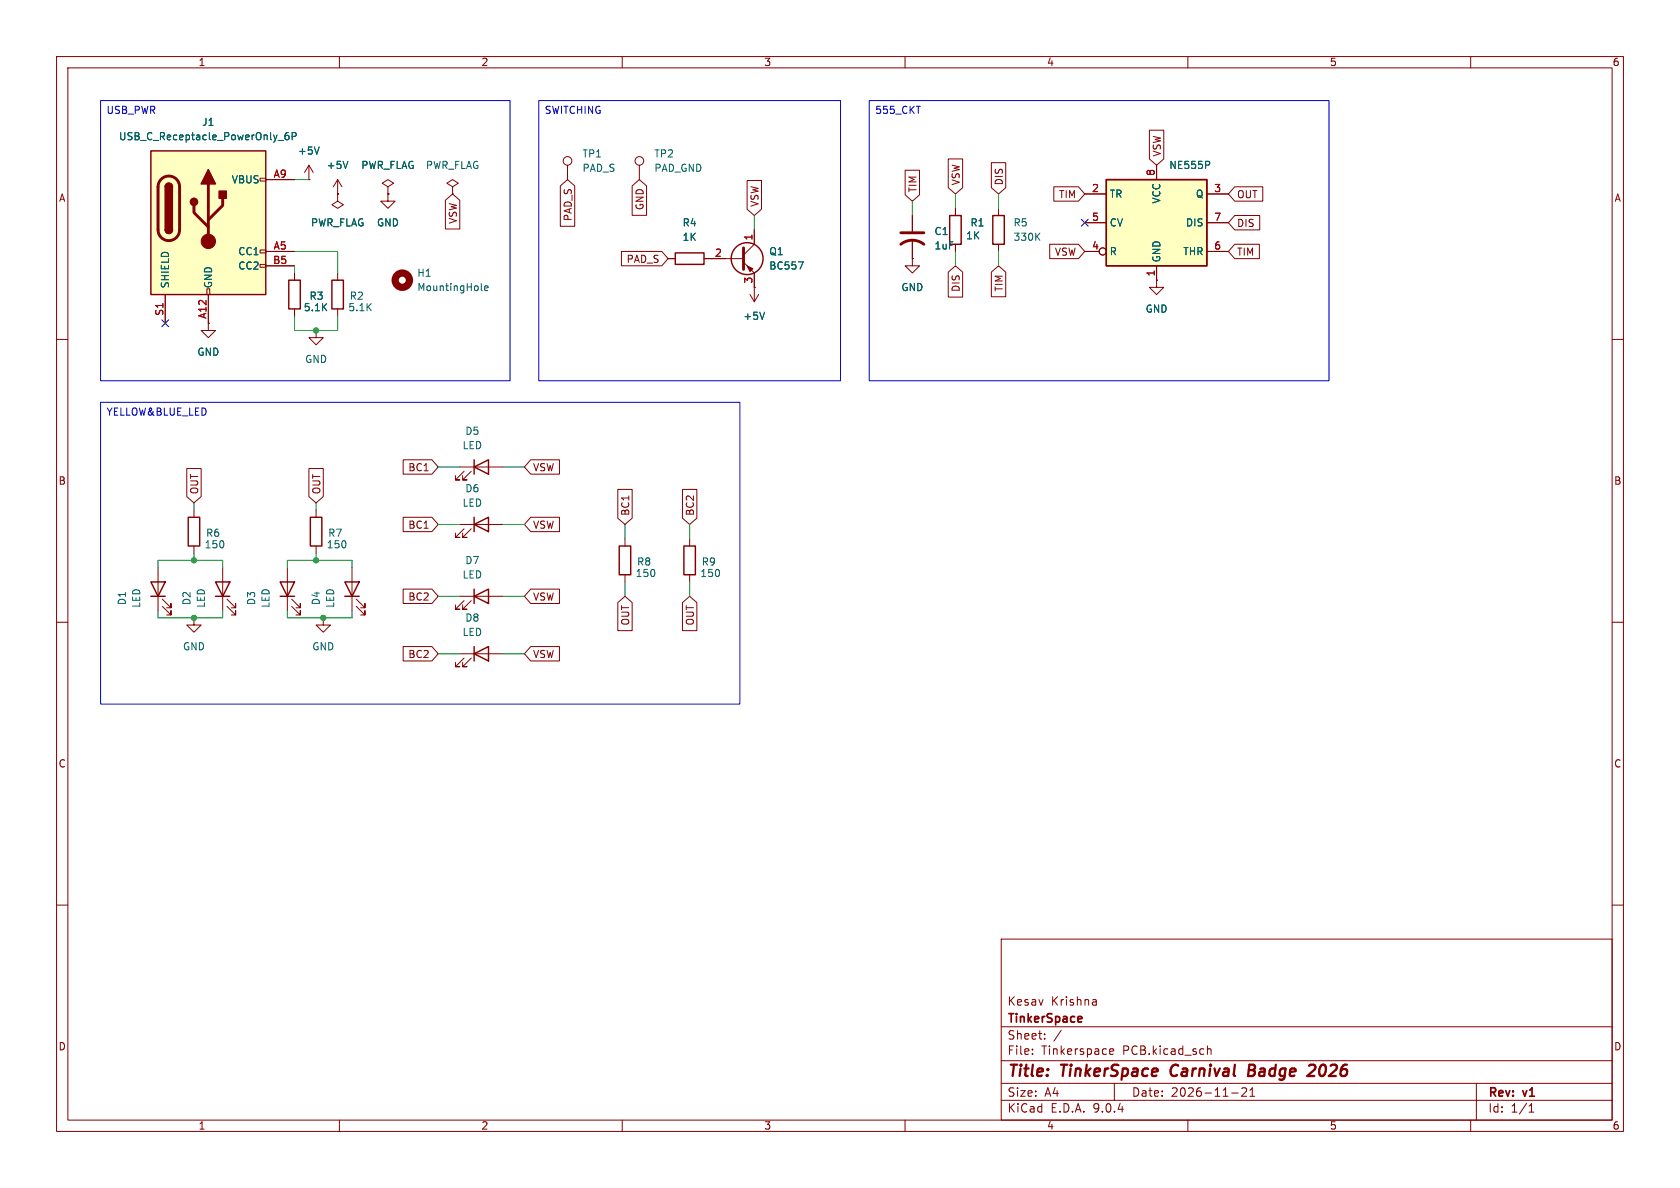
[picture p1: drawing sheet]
<svg xmlns="http://www.w3.org/2000/svg" width="297mm" height="210mm" viewBox="0 0 297 210" stroke-linecap="round" stroke-linejoin="round" font-family="sans-serif">
<g fill="none" stroke="#840000" stroke-width=".18">
<path d="M10 10h277v190h-277zM12 12h273v186h-273zM60 10v2M110 10v2M160 10v2M210 10v2M260 10v2M10 60h2M285 60h2M110.5 95.3v1.2M10 110h2M110.5 101.6v1.3"/>
<path d="M285 110h2M10 160h2M177 166h108v32h-108zM193.3 176.7h.3l.2 .2v.8M193.8 177.6l-.5 .1M193.8 177.1h-.5M285 160h2M60 198v2M110 198v2M160 198v2M177 194.5h108M177 191.5h108"/>
<path d="M177 187.5h108M177 181.5h108M182.5 186.3v.1M182.5 185.5v.1M184.7 183.6v.1M184.7 182.8v.1M187.6 182.1l-1.3 2M196.2 185.9l.7-.1-.1-.3-.4-.1-.2 .2v.7h.6M197 191.5v3M210 198v2M213.5 185.5l.2-.1 .3 .1 .1 .9M213.5 184.9v1.5"/>
<path d="M217.7 193.2h1.2M219.5 192.4l.6-.1 .2 .1 .1 .3-.9 1.1h.9M221 193.8h.8M221 192.7l.4-.4v1.5M260 198v2M261 191.5v6.5M270.3 196.6h.9M270.3 195.5l.4-.4v1.5"/>
</g>
<path d="M207.2 188.5a1.27 1.27 0 0 0 0 1.6M220.8 189.2h.6M221.4 189.2l.3 .1M221.6 188.2h-.7l-.3 2 1-.1M221.6 189.1l-.2 .1M231.7 188.2h.5a.45 .45 0 0 1 .3 .6l-.1 .3-1.3 1.1h1.2" fill="none" stroke="#840000" stroke-width=".4"/>
<path d="M191.1 179.7l.2 .3-.7 .2M191.2 180.6l-.1 .1" fill="none" stroke="#840000" stroke-width=".3"/>
<path d="M109.5 96.5h2v5.1h-2z" fill="none" stroke="#840000" stroke-width=".25"/>
<path d="M195.6 31.8h17.8v15.2h-17.8z" fill="#ffffc2"/>
<g fill="none" stroke="#840000" stroke-width=".25">
<path d="M195.6 31.8h17.8v15.2h-17.8zM51.1 49.5h2v5.1h-2zM58.7 49.5h2v5.1h-2zM119.4 44.7h5.1v2h-5.1zM33.3 91.4h2v5.1h-2zM54.9 91.4h2v5.1h-2zM83.8 82.6l2.6-1.3v2.5zM83.8 92.7l2.6-1.3v2.6zM83.8 81.3v2.5M83.8 91.4v2.6M120.9 96.5h2v5.1h-2zM26.7 102.9h2.5l-1.3 2.5z"/>
<path d="M26.7 105.4h2.5M38.1 102.9h2.5l-1.2 2.5zM38.1 105.4h2.5M49.5 102.9h2.6l-1.3 2.5zM49.5 105.4h2.6M61 102.9h2.5l-1.3 2.5zM61 105.4h2.5M83.8 115.6l2.6-1.3v2.5zM83.8 105.4l2.6-1.3v2.6zM83.8 104.1v2.6M83.8 114.3v2.5"/>
<circle cx="132.1" cy="45.7" r="2.82"/>
</g>
<g fill="none" stroke="#840000" stroke-width=".18">
<path d="M54.6 31.8h.1M54.6 29.2l-.8 1.3M54.6 29.2l.8 1.3M54.6 29.2v2.6M59.7 34.3v1.3l1 .6-1 .6-1-.6 1-.6M59.7 34.3h.1M59.7 31.8l-.8 1.2M59.7 31.8l.8 1.2M59.7 31.8v2.5M68.6 33l1-.6-1-.6-1 .6 1 .6v1.3M68.6 34.3h.1M68.6 34.3v1.3h1.2l-1.2 1.2-1.3-1.2h1.3"/>
<path d="M80 33l1-.6-1-.6-1 .6 1 .6v1.3M80 34.3h.1M100.3 29.2v2.6M113 29.2v2.6M161.3 38.1v2.8M191.8 34.3h3.8M191.8 39.4h3.8M204.5 29.2v2.6M213.4 34.3h3.8M213.4 39.4h3.8M36.8 57.2v1.2h1.3l-1.3 1.3-1.2-1.3h1.2M36.8 57.2h.1"/>
<path d="M52.1 48.3v1.2M52.1 54.6v1.3M55.9 58.4v1.3h1.2l-1.2 1.3-1.3-1.3h1.3M55.9 58.4h.1M59.7 48.3v1.2M59.7 54.6v1.3M118.1 45.7h1.3M124.5 45.7h6.9M131.4 46.4l1.9 1.9v5M132.6 52.1l.7 1.2M133.3 50.8h.1M133.3 40.6v2.6l-1.9 1.9"/>
<path d="M134.1 52.1l-.8 1.2M161.3 45.7v1.3h1.3l-1.3 1.3-1.3-1.3h1.3M161.3 45.7h.1M161.3 42.4v3.3M191.8 44.5h2.5M204.5 47v2.5M213.4 44.5h3.8M34.3 90.2v1.2M34.3 96.5v1.3M55.9 90.2v1.2M55.9 96.5v1.3M81.3 82.6h7.6"/>
<path d="M81.3 92.7h7.6M82 83.3l-1.5 1.5h.8h-.8v-.7M82 93.5l-1.5 1.5h.8h-.8v-.8M83.3 83.3l-1.5 1.5h.7h-.7v-.7M83.3 93.5l-1.5 1.5h.7h-.7v-.8M121.9 95.3v1.2M27.9 100.3v7.7M28.7 107.2l1.5 1.5v-.7v.7h-.7M28.7 105.9l1.5 1.5v-.7v.7h-.7M34.3 109.2v1.3h1.3l-1.3 1.3-1.3-1.3h1.3M34.3 109.2h.1M39.4 100.3v7.7"/>
<path d="M40.1 107.2l1.6 1.5v-.7v.7h-.8M40.1 105.9l1.6 1.5v-.7v.7h-.8M50.8 100.3v7.7M51.6 107.2l1.5 1.5v-.7v.7h-.8M51.6 105.9l1.5 1.5v-.7v.7h-.8M57.1 109.2v1.3h1.3l-1.3 1.3-1.2-1.3h1.2M57.1 109.2h.1M62.2 100.3v7.7M63 107.2l1.5 1.5v-.7v.7h-.7M63 105.9l1.5 1.5v-.7v.7h-.7M81.3 115.6h7.6M81.3 105.4h7.6"/>
<path d="M82 116.3l-1.5 1.6h.8h-.8v-.8M82 106.2l-1.5 1.5h.8h-.8v-.8M83.3 116.3l-1.5 1.6h.7h-.7v-.8M83.3 106.2l-1.5 1.5h.7h-.7v-.8M121.9 101.6v1.3"/>
<circle cx="100.3" cy="28.4" r=".76"/>
<circle cx="113" cy="28.4" r=".76"/>
<circle cx="194.9" cy="44.4" r=".63"/>
</g>
<path d="M56.4 26l-.4 1.2M61.5 28.5l-.4 1.3M213.7 28.6l.2 .2-.2 .3M85.1 51.2l.2 .2M85.7 51l.6-.2-.1-.2-.3-.1-.2 .2v.6h.5M135.2 55.2l-.5 1.3M141.1 46.3h.9l-.6 1.3" fill="none" stroke="#006464" stroke-width=".18"/>
<circle cx="71.1" cy="49.5" r="1.27" fill="none" stroke="#840000" stroke-width="1.3"/>
<path d="M131.4 43.8v3.8M159.3 43.2a3.3 3.3 0 0 1 4 0M159.3 41.1h4" fill="none" stroke="#840000" stroke-width=".51"/>
<path d="M132.1 47l1 .5-.5 .5z" fill="#840000" stroke="#840000" stroke-width=".18"/>
<path d="M26.7 26.7h20.3v25.4h-20.3z" fill="#ffffc2"/>
<g fill="none" stroke="#840000" stroke-width=".18">
<path d="M46 31.5h1v.5h-1zM47 31.8h5.1M54.6 31.8h.1M59.7 34.3h.1M68.6 34.3h.1M78.7 35.4l1.3-1.1 1.3 1.1v5.1h-2.6zM99.1 32.9l1.2-1.1 1.3 1.1v7.1h-2.5zM111.8 32.9l1.2-1.1 1.3 1.1v5.2h-2.5zM132.1 31.9h2.5v5.1l-1.3 1.1-1.2-1.1zM160 30.1h2.6v4.3l-1.3 1.2-1.3-1.2zM161.3 38.1v2.8M167.6 28.1h2.6v5.1l-1.3 1.1-1.3-1.1z"/>
<path d="M168.9 36.8v1.3M175.3 28.8h2.5v4.4l-1.3 1.1-1.2-1.1zM176.5 36.8v1.3M186.3 33h4.4l1.1 1.3-1.1 1.3h-4.4zM191.8 34.3h3.8M191.8 39.4h3.8M203.2 23h2.5v5.1l-1.2 1.1-1.3-1.1zM204.5 29.2v2.6M213.4 34.3h3.8M213.4 39.4h3.8M218.3 33h4.9v2.6h-4.9l-1.1-1.3zM218.3 38.1h4.4v2.5h-4.4l-1.1-1.2z"/>
<path d="M29.2 52.1v5.1M36.6 51.1h.5v1h-.5zM36.8 57.2h.1M36.8 52.1v5.1M46 44.2h1v.5h-1zM46 46.7h1v.5h-1zM47 44.5h5.1M47 47h5.1M52.1 48.3v1.2M52.1 54.6v1.3M109.9 44.4h7.1l1.1 1.3-1.1 1.3h-7.1zM118.1 45.7h1.3"/>
<path d="M124.5 45.7h3.8M133.3 50.8h.1M133.3 40.6v2.6M133.3 48.3v2.5M161.3 45.7h.1M161.3 42.4v3.3M167.6 48.1l1.3-1.1 1.3 1.1v4.4h-2.6zM168.9 43.2v1.3M175.3 48.1l1.2-1.1 1.3 1.1v4.4h-2.5zM176.5 43.2v1.3M185.6 43.2h5.1l1.1 1.3-1.1 1.2h-5.1zM191.8 44.5h2.5"/>
<path d="M204.5 49.5v1.3h1.2l-1.2 1.3-1.3-1.3h1.3M204.5 49.5h.1M204.5 47v2.5M213.4 44.5h3.8M218.3 43.2h4.3v2.5h-4.3l-1.1-1.2zM33 82.8h2.6v5l-1.3 1.1-1.3-1.1zM54.6 82.8h2.6v5l-1.3 1.1-1.3-1.1zM71.3 91.4h5.1l1.1 1.3-1.1 1.3h-5.1zM71.3 81.3h5.1l1.1 1.3-1.1 1.2h-5.1zM93.8 91.4h5.1v2.6h-5.1l-1.1-1.3zM93.8 81.3h5.1v2.5h-5.1l-1.1-1.2zM109.2 86.5h2.6v5.1l-1.3 1.1-1.3-1.1z"/>
<path d="M120.6 86.5h2.6v5.1l-1.3 1.1-1.3-1.1zM71.3 104.1h5.1l1.1 1.3-1.1 1.3h-5.1zM71.3 114.3h5.1l1.1 1.3-1.1 1.2h-5.1zM93.8 114.3h5.1v2.5h-5.1l-1.1-1.2zM93.8 104.1h5.1v2.6h-5.1l-1.1-1.3zM109.2 106.5l1.3-1.1 1.3 1.1v5h-2.6zM120.6 106.5l1.3-1.1 1.3 1.1v5h-2.6z"/>
<circle cx="194.9" cy="44.4" r=".63"/>
</g>
<path d="M26.7 26.7h20.3v25.4h-20.3zM29.2 33a.64 .64 0 0 1 .6-.6 .64 .64 0 0 1 .7 .6M167.9 38.1h2v5.1h-2zM175.5 38.1h2v5.1h-2zM29.2 40.6a.64 .64 0 0 0 .6 .7 .64 .64 0 0 0 .7-.7" fill="none" stroke="#840000" stroke-width=".25"/>
<path d="M28.5 31.7a1.9 1.9 0 0 1 2.1-.4 1.9 1.9 0 0 1 1.1 1.7v7.6a1.91 1.91 0 0 1-1.9 1.9 1.91 1.91 0 0 1-1.9-1.9v-7.7l.2-.7zM34.3 36.3v1.3l2.5 2.5M36.8 32.5v10.2M39.4 35.1v1.2l-2.6 2.6" fill="none" stroke="#840000" stroke-width=".51"/>
<g fill="#840000" stroke="#840000" stroke-width=".25">
<path d="M29.2 33h1.3v7.6h-1.3z"/>
<path d="M29.4 32.6a.64 .64 0 0 1 .7-.2 .64 .64 0 0 1 .4 .6h-1.3z"/>
<path d="M29.2 40.6h1.3a.64 .64 0 0 1-.7 .7 .64 .64 0 0 1-.6-.7z"/>
<path d="M36.8 30l1.3 2.5h-2.5z"/>
<path d="M38.7 33.8h1.3v1.3h-1.3z"/>
<circle cx="34.3" cy="35.7" r=".63"/>
</g>
<circle cx="36.8" cy="42.7" r="1.27" fill="#840000" stroke="#840000" stroke-width=".18"/>
<path d="M49.2 24.8h.9M51 23.4l-.4 .1a.86 .86 0 0 0 0 1.2l.4-.1 .1-.4-.2-.3-.4 .1-.1 .2M51.6 24.1l.7-.1 .1-.1-.1-.3-.7-.2v1.3M56.4 26l-.4 1.2M61.5 28.5l-.4 1.3M213.7 28.6l.2 .2-.2 .3M135.2 55.2l-.5 1.3M141.1 46.3h.9l-.6 1.3M183.3 41.8l.5 .7M183.8 41.2l-.7 .7" fill="none" stroke="#006464" stroke-width=".18"/>
<g fill="none" stroke="#009600" stroke-width=".18">
<path d="M52.1 31.8h2.5M133.3 38.1v2.5M161.3 35.6v2.5M168.9 34.3v2.5M176.5 34.3v2.5M52.1 47v1.3M52.1 55.9v2.5h7.6v-2.5M52.1 44.5h7.6v3.8M168.9 44.5v2.5M176.5 44.5v2.5M34.3 88.9v1.3M34.3 97.8v1.3"/>
<path d="M55.9 88.9v1.3M55.9 97.8v1.3M77.5 92.7h3.8M77.5 82.6h3.8M88.9 92.7h3.8M88.9 82.6h3.8M110.5 92.7v2.6M121.9 92.7v2.6M27.9 100.3v-1.2h11.5v1.2M27.9 108v1.2h11.5v-1.2M50.8 100.3v-1.2h11.4v1.2M50.8 108v1.2h11.4v-1.2"/>
<path d="M77.5 115.6h3.8M77.5 105.4h3.8M88.9 115.6h3.8M88.9 105.4h3.8M110.5 102.9v2.5M121.9 102.9v2.5"/>
</g>
<path d="M191.2 38.8l1.2 1.2M192.4 38.8l-1.2 1.2M28.6 56.5l1.2 1.3M29.8 56.5l-1.2 1.3" fill="none" stroke="#000084" stroke-width=".18"/>
<path d="M17.8 17.8h72.4v49.5h-72.4zM95.2 17.8h53.4v49.5h-53.4zM153.7 17.8h81.2v49.5h-81.2zM162 18.8h.7M17.8 71.1h113v53.4h-113z" fill="none" stroke="#0000c2" stroke-width=".18"/>
<g fill="#009600" stroke="#009600" stroke-width=".18">
<circle cx="55.9" cy="99.1" r=".46"/>
<circle cx="34.3" cy="109.2" r=".46"/>
<circle cx="57.1" cy="109.2" r=".46"/>
<circle cx="34.3" cy="99.1" r=".46"/>
<circle cx="55.9" cy="58.4" r=".46"/>
</g>
<g font-size="2.8" fill="#840000">
<text x="178" y="190.9">Title:</text>
<text x="187.7" y="190.9">TinkerSpace</text>
<text x="207.8" y="190.9">Carnival</text>
<text x="222.3" y="190.9">Badge</text>
<text x="233.8" y="190.9">2026</text>
</g>
<g font-size="2.1" fill="#840000">
<text x="178" y="178">Kesav</text>
<text x="185.8" y="178">Krishna</text>
<text x="178" y="184">Sheet:</text>
<text x="178" y="181.2">TinkerSpace</text>
<text x="178" y="186.7">File:</text>
<text x="184.1" y="186.7">Tinkerspace</text>
<text x="198.5" y="186.7">PCB.kicad_sch</text>
<text x="178" y="196.9">KiCad</text>
<text x="178" y="194.1">Size:</text>
<text x="184.7" y="194.1">A4</text>
<text x="185.7" y="196.9">E.D.A.</text>
<text x="193.3" y="196.9">9.0.4</text>
<text x="200" y="194.1">Date:</text>
<text x="207" y="194.1">2026-11-21</text>
<text x="263" y="194.3">Rev:</text>
<text x="263" y="196.9">Id:</text>
<text x="267.1" y="196.9">1/1</text>
<text x="269.4" y="194.3">v1</text>
</g>
<g font-size="1.8" fill="#840000">
<text x="35" y="11.9">1</text>
<text x="85" y="11.9">2</text>
<text x="135" y="11.9">3</text>
<text x="185" y="11.9">4</text>
<text x="235" y="11.9">5</text>
<text x="285" y="11.9">6</text>
<text x="205.4" y="27.8" transform="rotate(-90 205.4 27.8)">VSW</text>
<text x="10.3" y="35.9">A</text>
<text x="162.2" y="34.1" transform="rotate(-90 162.2 34.1)">TIM</text>
<text x="169.9" y="32.9" transform="rotate(-90 169.9 32.9)">VSW</text>
<text x="177.5" y="32.9" transform="rotate(-90 177.5 32.9)">DIS</text>
<text x="187.1" y="35.2">TIM</text>
<text x="218.6" y="35.2">OUT</text>
<text x="285.3" y="35.9">A</text>
<text x="81" y="39.7" transform="rotate(-90 81 39.7)">VSW</text>
<text x="101.3" y="39.2" transform="rotate(-90 101.3 39.2)">PAD_S</text>
<text x="114" y="37.3" transform="rotate(-90 114 37.3)">GND</text>
<text x="134.3" y="36.7" transform="rotate(-90 134.3 36.7)">VSW</text>
<text x="218.6" y="40.3">DIS</text>
<text x="110.7" y="46.7">PAD_S</text>
<text x="186.4" y="45.4">VSW</text>
<text x="218.6" y="45.4">TIM</text>
<text x="169.9" y="51.7" transform="rotate(-90 169.9 51.7)">DIS</text>
<text x="177.5" y="51.6" transform="rotate(-90 177.5 51.6)">TIM</text>
<text x="72.1" y="83.5">BC1</text>
<text x="94.1" y="83.5">VSW</text>
<text x="10.3" y="85.9">B</text>
<text x="35.2" y="87.5" transform="rotate(-90 35.2 87.5)">OUT</text>
<text x="56.8" y="87.5" transform="rotate(-90 56.8 87.5)">OUT</text>
<text x="285.3" y="85.9">B</text>
<text x="72.1" y="93.7">BC1</text>
<text x="94.1" y="93.7">VSW</text>
<text x="111.4" y="91.3" transform="rotate(-90 111.4 91.3)">BC1</text>
<text x="122.9" y="91.3" transform="rotate(-90 122.9 91.3)">BC2</text>
<text x="72.1" y="106.4">BC2</text>
<text x="94.1" y="106.4">VSW</text>
<text x="111.4" y="110.7" transform="rotate(-90 111.4 110.7)">OUT</text>
<text x="122.9" y="110.7" transform="rotate(-90 122.9 110.7)">OUT</text>
<text x="72.1" y="116.5">BC2</text>
<text x="94.1" y="116.5">VSW</text>
<text x="10.3" y="135.9">C</text>
<text x="285.3" y="135.9">C</text>
<text x="10.3" y="185.9">D</text>
<text x="285.3" y="185.9">D</text>
<text x="35" y="199.9">1</text>
<text x="85" y="199.9">2</text>
<text x="135" y="199.9">3</text>
<text x="185" y="199.9">4</text>
<text x="235" y="199.9">5</text>
<text x="285" y="199.9">6</text>
</g>
<g font-size="1.8" fill="#0000c2">
<text x="18.7" y="20.5">USB_PWR</text>
<text x="96.2" y="20.5">SWITCHING</text>
<text x="154.6" y="20.5">555_CKT</text>
<text x="18.7" y="73.8">YELLOW&amp;BLUE_LED</text>
</g>
<g font-size="1.8" fill="#006464">
<text x="35.6" y="22.5">J1</text>
<text x="20.9" y="25">USB_C_Receptacle_PowerOnly_6P</text>
<text x="52.6" y="27.5">+5V</text>
<text x="102.9" y="28">TP1</text>
<text x="115.6" y="28">TP2</text>
<text x="40.9" y="32.6">VBUS</text>
<text x="57.7" y="30.1">+5V</text>
<text x="63.8" y="30.1">PWR_FLAG</text>
<text x="75.2" y="30.1">PWR_FLAG</text>
<text x="102.9" y="30.6">PAD_S</text>
<text x="115.6" y="30.6">PAD_GND</text>
<text x="196.1" y="35.2">TR</text>
<text x="206.6" y="30.1">NE555P</text>
<text x="211.3" y="35.2">Q</text>
<text x="54.9" y="40.2">PWR_FLAG</text>
<text x="66.5" y="40.2">GND</text>
<text x="120.6" y="40.2">R4</text>
<text x="165.1" y="41.8">C1</text>
<text x="171.5" y="40.2">R1</text>
<text x="179.1" y="40.2">R5</text>
<text x="196.1" y="40.2">CV</text>
<text x="205.3" y="36.1" transform="rotate(-90 205.3 36.1)">VCC</text>
<text x="209.6" y="40.2">DIS</text>
<text x="42" y="45.3">CC1</text>
<text x="42" y="47.9">CC2</text>
<text x="120.6" y="42.8">1K</text>
<text x="135.9" y="47.9">BC557</text>
<text x="135.9" y="45.3">Q1</text>
<text x="165.1" y="44.3">1uF</text>
<text x="170.7" y="42.5">1K</text>
<text x="179.1" y="42.8">330K</text>
<text x="196.1" y="45.3">R</text>
<text x="205.3" y="46.5" transform="rotate(-90 205.3 46.5)">GND</text>
<text x="209.1" y="45.3">THR</text>
<text x="30.1" y="51.1" transform="rotate(-90 30.1 51.1)">SHIELD</text>
<text x="37.7" y="51.1" transform="rotate(-90 37.7 51.1)">GND</text>
<text x="54.6" y="53.2">R3</text>
<text x="61.7" y="53.2">R2</text>
<text x="73.7" y="49.1">H1</text>
<text x="73.7" y="51.7">MountingHole</text>
<text x="159.3" y="51.7">GND</text>
<text x="53.6" y="55.2">5.1K</text>
<text x="61.5" y="55.2">5.1K</text>
<text x="131.3" y="56.7">+5V</text>
<text x="202.4" y="55.5">GND</text>
<text x="34.8" y="63.1">GND</text>
<text x="53.8" y="64.4">GND</text>
<text x="82.2" y="77.1">D5</text>
<text x="81.7" y="79.6">LED</text>
<text x="81.7" y="89.8">LED</text>
<text x="82.2" y="87.2">D6</text>
<text x="36.3" y="95.1">R6</text>
<text x="57.9" y="95.1">R7</text>
<text x="36.1" y="97.1">150</text>
<text x="57.7" y="97.1">150</text>
<text x="82.2" y="99.9">D7</text>
<text x="112.5" y="100.2">R8</text>
<text x="124" y="100.2">R9</text>
<text x="22.5" y="107.1" transform="rotate(-90 22.5 107.1)">D1</text>
<text x="25" y="107.6" transform="rotate(-90 25 107.6)">LED</text>
<text x="33.9" y="107.1" transform="rotate(-90 33.9 107.1)">D2</text>
<text x="36.4" y="107.6" transform="rotate(-90 36.4 107.6)">LED</text>
<text x="45.3" y="107.1" transform="rotate(-90 45.3 107.1)">D3</text>
<text x="47.9" y="107.6" transform="rotate(-90 47.9 107.6)">LED</text>
<text x="56.7" y="107.1" transform="rotate(-90 56.7 107.1)">D4</text>
<text x="59.3" y="107.6" transform="rotate(-90 59.3 107.6)">LED</text>
<text x="81.7" y="102.5">LED</text>
<text x="112.3" y="102.2">150</text>
<text x="123.7" y="102.2">150</text>
<text x="81.7" y="112.6">LED</text>
<text x="82.2" y="110.1">D8</text>
<text x="32.3" y="115.2">GND</text>
<text x="55.1" y="115.2">GND</text>
</g>
<g font-size="1.8" fill="#a90000">
<text x="48.3" y="31.5">A9</text>
<text x="193" y="34">2</text>
<text x="204.2" y="31.2" transform="rotate(-90 204.2 31.2)">8</text>
<text x="214.6" y="34">3</text>
<text x="193" y="39.1">5</text>
<text x="214.6" y="39.1">7</text>
<text x="48.2" y="46.7">B5</text>
<text x="48.3" y="44.2">A5</text>
<text x="126.3" y="45.5">2</text>
<text x="133.1" y="42.6" transform="rotate(-90 133.1 42.6)">1</text>
<text x="193" y="44.2">4</text>
<text x="214.6" y="44.2">6</text>
<text x="133.1" y="50.2" transform="rotate(-90 133.1 50.2)">3</text>
<text x="204.2" y="49" transform="rotate(-90 204.2 49)">1</text>
<text x="29" y="55.9" transform="rotate(-90 29 55.9)">S1</text>
<text x="36.6" y="56.5" transform="rotate(-90 36.6 56.5)">A12</text>
</g>
</svg>
